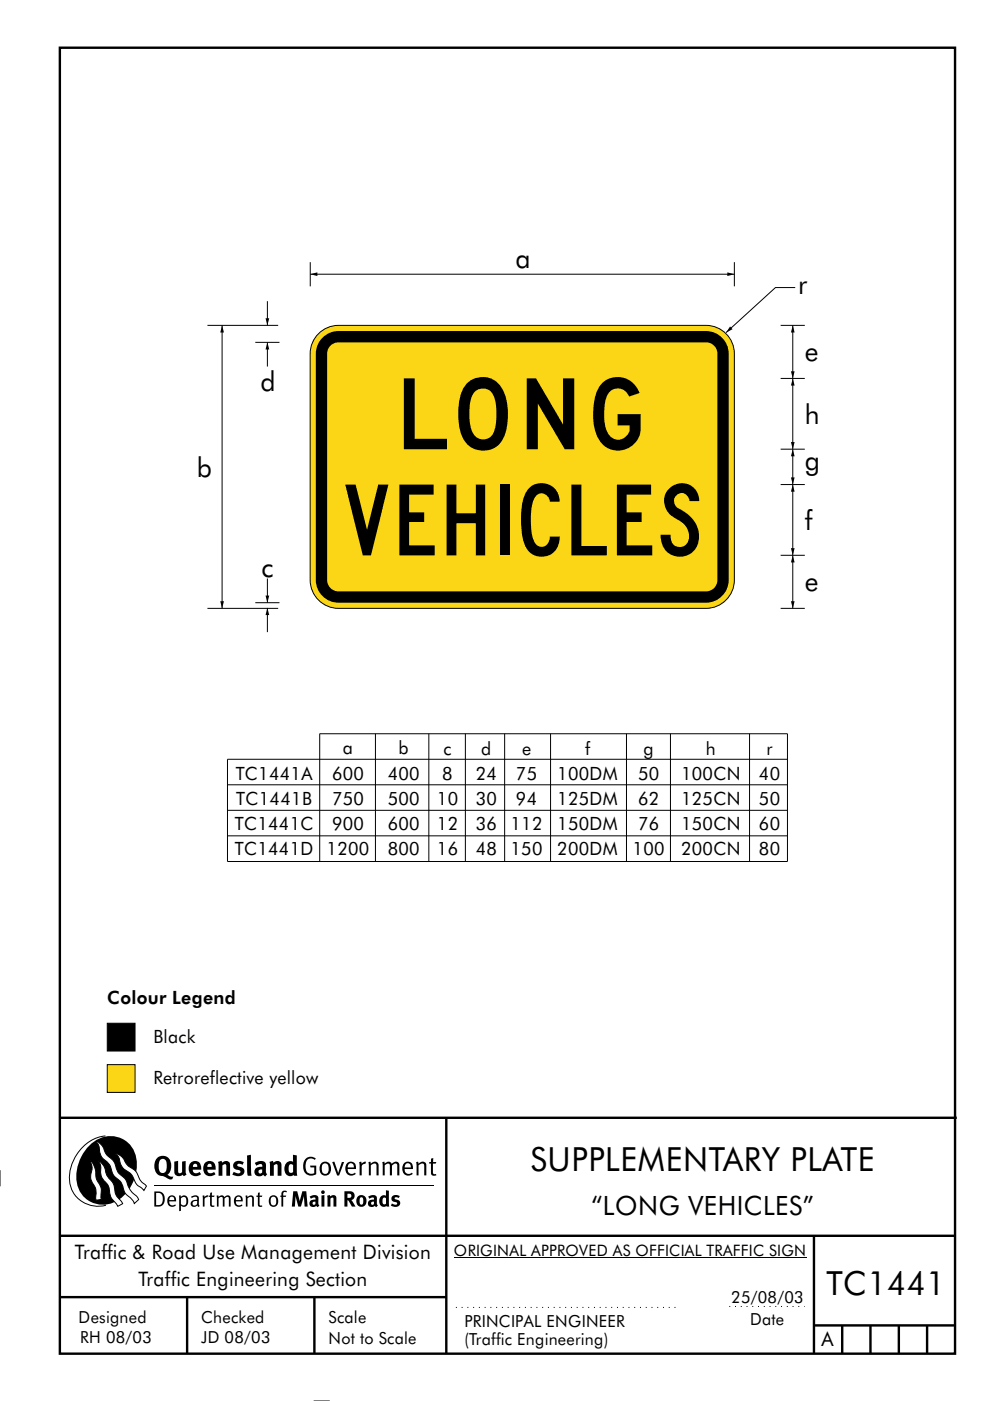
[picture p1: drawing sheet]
<svg xmlns="http://www.w3.org/2000/svg" width="210mm" height="297mm" viewBox="0 0 210 297" stroke-linecap="round" stroke-linejoin="round" font-family="sans-serif">
<g fill="none" stroke="#000" stroke-width=".51">
<path d="M12.7 10.1h189.9v276.9h-189.9zM12.7 237h190.3M94.7 236.9v50.1M12.7 262h190M12.7 275h82M39.7 275v12M66.7 275v12M172.7 262v25M172.7 281h30M178.7 281v6M184.7 281v6M190.7 281v6"/>
<path d="M196.7 281v6"/>
</g>
<path d="M154.7 277h16" fill="none" stroke="#000" stroke-width=".21" stroke-dasharray=".2 1" stroke-linecap="butt"/>
<path d="M22.8 225.7h5.8v5.9h-5.8z" fill-rule="evenodd" fill="#fad617" stroke="#000" stroke-width=".21"/>
<path d="M22.8 216.9h5.8v5.9h-5.8z" fill-rule="evenodd" fill="#000" stroke="#000" stroke-width=".21"/>
<path d="M96.7 277.2h47.3" fill="none" stroke="#000" stroke-width=".21" stroke-dasharray=".2 1" stroke-linecap="butt"/>
<path d="M22.4 240.8a9 9 0 0 0-7.4 10.9 6.2 6.2 0 0 0 7.5 3.8M32.7 251.4h59.4M96.3 266.7h74.7" fill="none" stroke="#000" stroke-width=".21"/>
<g fill="#000">
<path d="M19.1 242.7a5.7 5.7 0 0 1 6.5-1.4 5.7 5.7 0 0 1 3.4 5.7 8.6 8.6 0 0 1-6.2 8.3 5.7 5.7 0 0 1-6.5-7 9.9 9.9 0 0 1 2.8-5.6z" fill-rule="evenodd"/>
<path d="M37 246.3l.8-.2v2a.46 .46 0 0 0 .2 .6 .46 .46 0 0 0 .6-.2v-2.2l.8-.2v2.4l.2 .5-.6 .4-.2-.3a1.03 1.03 0 0 1-1.2 .2 1.03 1.03 0 0 1-.6-1z" fill-rule="evenodd"/>
<path d="M40.4 246.6a1.64 1.64 0 0 0 0 2.3 1.64 1.64 0 0 0 2.3 .1l-.4-.5a.78 .78 0 0 1-.9 .3 .78 .78 0 0 1-.5-.8h1.8a1.37 1.37 0 0 0-.6-1.6 1.37 1.37 0 0 0-1.7 .2zM41.1 246.9a.48 .48 0 0 1 .6-.1 .48 .48 0 0 1 .2 .6h-1z" fill-rule="evenodd"/>
<path d="M43.5 246.6a1.65 1.65 0 0 0-.2 2 1.65 1.65 0 0 0 1.9 .7l.5-.3-.3-.5a.78 .78 0 0 1-.9 .3 .78 .78 0 0 1-.5-.8h1.8a1.37 1.37 0 0 0-.6-1.6 1.37 1.37 0 0 0-1.7 .2zM44.1 246.9a.48 .48 0 0 1 .6-.1 .48 .48 0 0 1 .2 .6h-.9z" fill-rule="evenodd"/>
<path d="M46.3 246.3l.7-.2 .1 .4a.95 .95 0 0 1 1-.3 .95 .95 0 0 1 .7 .8v2.3h-.8v-2.3l-.3-.2-.5 .3v2.2h-.8z" fill-rule="evenodd"/>
<path d="M49.7 246.5a1.73 1.73 0 0 1 2-.1l-.2 .6-.6-.2a.42 .42 0 0 0-.6 .2l.2 .3a1.23 1.23 0 0 1 1.4 1 1.47 1.47 0 0 1-2.3 .9l-.3-.2 .3-.6 .7 .4a.47 .47 0 0 0 .7-.4 .87 .87 0 0 0-1-.5l-.4-.2-.1-.4z" fill-rule="evenodd"/>
<path d="M52.4 245l.8-.2 .2 4.5h-.8l-.1-.2z" fill-rule="evenodd"/>
<path d="M54.1 246.6l.3 .6 .3-.2a.62 .62 0 0 1 .9 0l.1 .4a1.21 1.21 0 0 0-1.4 .3 1.21 1.21 0 0 0-.1 1.3 1.19 1.19 0 0 0 1.6 .1l.5 .3 .4-.4-.3-.4v-1.4a.96 .96 0 0 0-1.3-1zM55 248l.6-.1v.7a.43 .43 0 0 1-.6 .1 .43 .43 0 0 1 0-.7z" fill-rule="evenodd"/>
<path d="M57.2 246.3l.7-.2 .1 .4a.95 .95 0 0 1 1-.3 .95 .95 0 0 1 .7 .8v2.3h-.8v-2.3l-.2-.2-.6 .3v2.2h-.8z" fill-rule="evenodd"/>
<path d="M62.2 244.8v1.5a1.29 1.29 0 0 0-1.4 .2 1.29 1.29 0 0 0-.5 1.3 1.24 1.24 0 0 0 .6 1.4 1.24 1.24 0 0 0 1.4-.1l.1 .2h.7l-.1-4.3zM61.5 246.9l.4-.1 .3 .2v1.5l-.3 .1a.48 .48 0 0 1-.6-.4 1.52 1.52 0 0 1 .2-1.3z" fill-rule="evenodd"/>
<path d="M64.9 245.6a1.61 1.61 0 0 1 2.1 0l-.2 .3a1.17 1.17 0 0 0-1.4-.2 1.17 1.17 0 0 0-.6 1.3 1.42 1.42 0 0 0 1.2 1.9l.7-.2v-1.2h-.8l-.1-.4h1.3v1.9a1.82 1.82 0 0 1-2.2-.1 1.82 1.82 0 0 1-.6-2.1l.2-.7z" fill-rule="evenodd"/>
<path d="M68.2 246.5a1.77 1.77 0 0 0 .4 2.7 1.39 1.39 0 0 0 1.4-.5 1.39 1.39 0 0 0 .2-1.5 1.19 1.19 0 0 0-2-.7zM68.5 246.8a.83 .83 0 0 1 1 .1 .83 .83 0 0 1 .2 1 .75 .75 0 0 1-.6 1 .75 .75 0 0 1-.8-.8v-.9z" fill-rule="evenodd"/>
<path d="M70.5 246.4l.4-.1 .8 2.4 .8-2.3h.5l-1.1 2.8h-.4z" fill-rule="evenodd"/>
<path d="M73.6 246.7a1.74 1.74 0 0 0 .5 2.5h.9l.5-.3-.2-.3a.89 .89 0 0 1-1.1 .2 .89 .89 0 0 1-.4-.9h1.7a1.15 1.15 0 0 0-.4-1.4 1.15 1.15 0 0 0-1.5 .2zM74 246.9a.67 .67 0 0 1 .8-.2 .67 .67 0 0 1 .3 .8h-1.3z" fill-rule="evenodd"/>
<path d="M76.2 246.4l.4-.1 .1 .4 .5-.4h.5l-.2 .5a.61 .61 0 0 0-.8 .6v1.8h-.4z" fill-rule="evenodd"/>
<path d="M78.1 246.4l.5-.1 .1 .4a.89 .89 0 0 1 .9-.4 .89 .89 0 0 1 .7 .7v2.2h-.4v-2.2l-.1-.2-.3-.1-.8 .4v2.1h-.4z" fill-rule="evenodd"/>
<path d="M81.1 246.4l.4-.1 .1 .4a.83 .83 0 0 1 .8-.4 .83 .83 0 0 1 .7 .5 .86 .86 0 0 1 .9-.5 .86 .86 0 0 1 .7 .7v2.2h-.4l-.1-2.3a.5 .5 0 0 0-.8 0l-.2 .2v2.1h-.5v-2.2l-.4-.3-.7 .4v2.1h-.4z" fill-rule="evenodd"/>
<path d="M85.7 246.7a1.74 1.74 0 0 0 .5 2.5h.9l.5-.3-.2-.3a.89 .89 0 0 1-1.1 .2 .89 .89 0 0 1-.4-.9h1.7a1.15 1.15 0 0 0-.5-1.4 1.15 1.15 0 0 0-1.4 .2zM86 246.9a.67 .67 0 0 1 .9-.2 .67 .67 0 0 1 .3 .8h-1.3z" fill-rule="evenodd"/>
<path d="M88.3 246.4l.4-.1 .1 .4a.89 .89 0 0 1 .9-.4 .89 .89 0 0 1 .8 .7v2.2h-.5v-2.2l-.1-.2-.3-.1-.8 .4v2.1h-.4z" fill-rule="evenodd"/>
<path d="M91.5 245.6l.4-.1v.9h.7l-.2 .3h-.5v2.1l.1 .1h.5l.1 .3a.71 .71 0 0 1-1.2-.6v-1.9h-.3v-.3h.3z" fill-rule="evenodd"/>
</g>
<path d="M24.5 244.5a3.1 3.1 0 0 1 2.3 2.2l.7 .7a3.2 3.2 0 0 1 2 2.4l.4 .6 1.2 1.1-.6 .9-.2-.3a3.5 3.5 0 0 1-1.9-2.1 3.8 3.8 0 0 0-2.1-2.1 3.5 3.5 0 0 1-1-2.3zM20.4 241.9a3.4 3.4 0 0 1 1.9 2.5l.7 .8a3.3 3.3 0 0 1 1.7 2.6 4.4 4.4 0 0 0 1.7 2l.3 .3a6.1 6.1 0 0 0 2.5 3.7l.2 .5-.9 .9a6.1 6.1 0 0 0-1.9-2.2l-.4-.8a3.6 3.6 0 0 0-1.9-2.8l-.6-1a3.6 3.6 0 0 0-1.9-2.8 3.7 3.7 0 0 1-.8-2.4zM21 246.1a3.4 3.4 0 0 1 1.5 2.8l.6 .9a3.8 3.8 0 0 1 1.4 3.1l.3 .7 1.2 1.6-1 .6-.5-.8a3.2 3.2 0 0 1-1.3-2.8 4.3 4.3 0 0 0-1.4-2.2 4.7 4.7 0 0 1-.5-2.9zM19.2 246.1a5.1 5.1 0 0 1 1.2 3.7l.3 .7a3.1 3.1 0 0 1 .7 3l.1 .8-1.1 .2-.1-.8a3.5 3.5 0 0 0-.9-3.2 3.6 3.6 0 0 1 .1-2.6z" fill-rule="evenodd" fill="#fff" stroke="#000" stroke-width=".21"/>
<g fill="#000">
<path d="M33.1 252.9v2.6a1.12 1.12 0 0 0 1.2-.3 1.12 1.12 0 0 0 .2-1.2l-.1-.5-.3-.4zM32.7 252.6h1.1a1.67 1.67 0 0 1 1.2 1.7 1.67 1.67 0 0 1-1.3 1.5h-1zM36.1 253.9l-.2 .5h1.1a.55 .55 0 0 0-.3-.6 .55 .55 0 0 0-.6 .1zM35.8 253.8a.95 .95 0 0 1 1.2-.2 .95 .95 0 0 1 .4 1.1h-1.5a.72 .72 0 0 0 .4 .8 .72 .72 0 0 0 .9-.2l.1 .3a1.15 1.15 0 0 1-1.5 0 1.15 1.15 0 0 1-.2-1.5zM38.4 254.1v1.2a.7 .7 0 0 0 .9 .1 .7 .7 0 0 0 .2-.9 .61 .61 0 0 0-.4-.7 .61 .61 0 0 0-.7 .3zM38 253.5l.3-.1 .1 .4a.95 .95 0 0 1 1.2-.2 .95 .95 0 0 1 .3 1.2 .92 .92 0 0 1-.5 1 .92 .92 0 0 1-1-.2v1.1l-.4 .1zM40.9 254.8a.5 .5 0 0 0 .2 .8 .5 .5 0 0 0 .7-.4v-.6zM40.5 253.7a1 1 0 0 1 1.7 .3v1.4l.2 .2-.2 .3-.3-.3a.78 .78 0 0 1-1.4-.1 .78 .78 0 0 1 .8-1.1h.5a.58 .58 0 0 0-.3-.7 .58 .58 0 0 0-.7 .3zM43 253.5l.3-.1 .1 .4 .3-.3 .5-.1-.2 .4a.52 .52 0 0 0-.6 .6v1.4h-.4zM44.6 252.9l.4-.1-.1 .7h.6l-.1 .3h-.5v1.5a.35 .35 0 0 0 .6 .3v.2a.57 .57 0 0 1-.6 .1 .57 .57 0 0 1-.3-.5v-1.6h-.3v-.3h.3zM45.9 253.5l.4-.1 .1 .4 .2-.2a.64 .64 0 0 1 1 .2 .7 .7 0 0 1 .8-.4 .7 .7 0 0 1 .5 .7v1.7h-.3v-1.7l-.3-.3-.7 .3v1.7h-.3v-1.6a.38 .38 0 0 0-.3-.5 .38 .38 0 0 0-.5 .2l-.1 .2v1.7h-.4zM50.2 253.9l-.2 .5h1.1a.55 .55 0 0 0-.2-.6 .55 .55 0 0 0-.7 .1zM49.9 253.8a.95 .95 0 0 1 1.2-.2 .95 .95 0 0 1 .4 1.1h-1.5a.72 .72 0 0 0 .4 .8 .72 .72 0 0 0 .9-.2l.1 .3a1.15 1.15 0 0 1-1.5 0 1.15 1.15 0 0 1-.2-1.5zM52.1 253.5l.3-.1 .1 .4a.72 .72 0 0 1 .8-.4 .72 .72 0 0 1 .6 .7v1.7h-.4v-1.6a.45 .45 0 0 0-.3-.5 .45 .45 0 0 0-.5 .3l-.2 .1v1.7h-.3zM54.7 252.9l.4-.1v.7h.6l-.1 .3h-.5v1.5a.35 .35 0 0 0 .5 .3v.2a.57 .57 0 0 1-.6 .1 .57 .57 0 0 1-.3-.5v-1.6h-.3v-.3h.3zM57.6 253.9l-.2 .7a.65 .65 0 0 0 .3 .8 .65 .65 0 0 0 .8-.2l.1-.1a.93 .93 0 0 0-.7-1.4zM57.3 253.7a1.12 1.12 0 0 1 1.4 .1 1.12 1.12 0 0 1 .3 1.4 1.01 1.01 0 0 1-1.3 .6 1.01 1.01 0 0 1-.7-1.2zM59.9 252.6l.5-.2 .5 .2-.1 .2-.4-.1-.3 .2v.6h.6l-.1 .3h-.5v2h-.4v-2h-.2v-.3h.2zM62.2 252.6l-.3 3.2h.7l.1-2.3 .6 2.3h.6l.6-2.3 .1 2.3h.7l-.3-3.2h-.9l-.5 2.1-.5-2.1zM65.7 253.7l.3 .5a.51 .51 0 0 1 .5-.4 .51 .51 0 0 1 .4 .4v.1a.88 .88 0 0 0-1.1 .4 .88 .88 0 0 0 .2 1.1 .9 .9 0 0 0 1.1-.2l.3 .3 .4-.3-.2-.3v-1.1a.87 .87 0 0 0-.5-.8 .87 .87 0 0 0-1 .1zM66.4 254.8h.5v.5l-.1 .1h-.3l-.2-.1zM68.2 253.5v2.3h.6v-2.4zM68.1 252.8a.4 .4 0 0 0 .8 0 .4 .4 0 0 0-.8 0zM69.4 253.5l.1 2.3h.6v-1.7a.33 .33 0 0 1 .4-.2 .33 .33 0 0 1 .3 .4v1.5h.6v-1.7a.75 .75 0 0 0-.6-.7 .75 .75 0 0 0-.8 .3v-.3zM73.1 252.6v3.2h.6v-1.3l.3 .2 .7 1.1h.7l-.9-1.4a.94 .94 0 0 0 .7-1 .94 .94 0 0 0-.9-.8zM73.7 253.1a.51 .51 0 0 1 .8 .1 .51 .51 0 0 1-.2 .7l-.6 .1zM75.9 253.7a1.19 1.19 0 0 0-.1 1.7 1.19 1.19 0 0 0 1.8 0 1.19 1.19 0 0 0-.1-1.6 1.19 1.19 0 0 0-1.6-.1zM76.5 253.9l.2-.1a.99 .99 0 0 1 0 1.6 1.06 1.06 0 0 1-.2-1.5zM78.1 253.7l.3 .5a.51 .51 0 0 1 .5-.4 .51 .51 0 0 1 .5 .4v.1a.88 .88 0 0 0-1.2 .4 .88 .88 0 0 0 .2 1.1 .9 .9 0 0 0 1.1-.2l.3 .3 .4-.3-.2-.3v-1.1a.87 .87 0 0 0-.5-.8 .87 .87 0 0 0-1 .1zM78.9 254.8h.4v.5l-.1 .1h-.3l-.1-.1zM81.9 252.4v1.1a1.2 1.2 0 0 0-1.4 .6 1.2 1.2 0 0 0 .2 1.4l.5 .4 .8-.2v.1h.6l-.1-3.3zM81.4 253.9l.5 .2-.1 1.2a.46 .46 0 0 1-.5-.1 .46 .46 0 0 1-.1-.5zM83.3 253.6a.79 .79 0 0 0-.1 .9 .79 .79 0 0 0 .9 .4 .33 .33 0 0 1 0 .5 .33 .33 0 0 1-.5 0l-.4-.2-.3 .4a1.15 1.15 0 0 0 1.2 .3 1.15 1.15 0 0 0 .8-1 1.49 1.49 0 0 0-1.2-.8 .4 .4 0 0 1 .3-.3 .4 .4 0 0 1 .4 .1l.2 .1 .2-.4a1.47 1.47 0 0 0-1.5 0z" fill-rule="evenodd"/>
<path d="M33.4 245.5a2.51 2.51 0 0 0 .4 3.7l.8 .1a2.78 2.78 0 0 0 2 .7l.2-.5h-.6l-.7-.4a2.56 2.56 0 0 0 0-3.8 1.83 1.83 0 0 0-2.1 .2zM34 245.9a.87 .87 0 0 1 1 0 .87 .87 0 0 1 .4 .9v.4a1.17 1.17 0 0 1-.9 1.5l-.3-.1a2.38 2.38 0 0 1-.2-2.7z" fill-rule="evenodd"/>
</g>
<g fill="none" stroke="#000" stroke-width=".21">
<path d="M79.7 155.6v27M91 155.6v27M98.7 155.6v27M107.1 155.6v27M116.8 155.6v27M132.9 155.6v27M142.2 155.6v27M159 155.6v27M48.3 177.2h118.8M48.3 171.8h118.8M48.3 166.4h118.8M167.1 161h-118.8v21.7h118.8v-27.1h-99.3v27"/>
<path d="M0 248.1v3.4M66.5 297h3.5"/>
</g>
<path d="M67.6 70.8a6 6 0 0 1 4.2-1.8h78a6 6 0 0 1 6 6v48a6 6 0 0 1-6 6h-78a6 6 0 0 1-6-6v-48a6 6 0 0 1 1.8-4.2z" fill-rule="evenodd" fill="#fad617" stroke="#000" stroke-width=".21"/>
<path d="M168.7 61h-4.2l-10.5 9.5" fill="none" stroke="#000" stroke-width=".21"/>
<g fill="#000">
<path d="M68.7 71.3a4.8 4.8 0 0 1 3.1-1.1h78a4.8 4.8 0 0 1 4.8 4.8v48a4.8 4.8 0 0 1-4.8 4.8h-78a4.8 4.8 0 0 1-4.8-4.8v-48a4.8 4.8 0 0 1 1.7-3.7z" fill-rule="evenodd"/>
<path d="M154.9 69.2l.5 .6-1.4 .7z" fill-rule="evenodd"/>
</g>
<path d="M69.9 73.5a2.41 2.41 0 0 1 1.9-.9h78a2.42 2.42 0 0 1 2.4 2.4v48a2.42 2.42 0 0 1-2.4 2.4h-78a2.42 2.42 0 0 1-2.4-2.4v-48l.1-.6z" fill-rule="evenodd" fill="#fad617"/>
<g fill="none" stroke="#000" stroke-width=".21">
<path d="M65.8 58.1h90M65.8 55.6v5.1M155.8 55.6v5.1M44 69h15M47.1 69v60M54.2 72.6h5.1M56.7 63.9v5.1M56.7 72.6v5.1M165.6 69h5.2M168.2 69v60M165.6 80.2h5.2M165.6 95.2h5.2"/>
<path d="M165.6 102.7h5.2M165.6 117.7h5.2M44 129h15M54.2 127.8h5.1M56.7 122.7v5.1M56.7 128.9v5.1M165.6 129h5.2"/>
</g>
<g fill="#000">
<path d="M65.8 58.1l1.5-.4v.8z" fill-rule="evenodd"/>
<path d="M154.3 57.7l1.5 .4-1.5 .4 1.5-.4-1.5 .4z" fill-rule="evenodd"/>
<path d="M47.1 69l.4 1.5h-.8l.4-1.5 .4 1.5z" fill-rule="evenodd"/>
<path d="M56.7 72.6l.4 1.5h-.8z" fill-rule="evenodd"/>
<path d="M56.3 67.5h.8l-.4 1.5z" fill-rule="evenodd"/>
<path d="M168.2 69l.4 1.5h-.8l.4-1.5 .4 1.5z" fill-rule="evenodd"/>
<path d="M167.8 78.7h.8l-.4 1.5 .4-1.5-.4 1.5z" fill-rule="evenodd"/>
<path d="M168.2 95.2l.4 1.5h-.8l.4-1.5 .4 1.5z" fill-rule="evenodd"/>
<path d="M168.2 80.2l.4 1.5h-.8l.4-1.5 .4 1.5z" fill-rule="evenodd"/>
<path d="M167.8 93.7h.8l-.4 1.5 .4-1.5-.4 1.5z" fill-rule="evenodd"/>
<path d="M168.2 117.7l.4 1.5h-.8l.4-1.5 .4 1.5z" fill-rule="evenodd"/>
<path d="M167.8 101.2h.8l-.4 1.5 .4-1.5-.4 1.5z" fill-rule="evenodd"/>
<path d="M168.2 102.7l.4 1.5h-.8l.4-1.5 .4 1.5z" fill-rule="evenodd"/>
<path d="M167.8 116.2h.8l-.4 1.5 .4-1.5-.4 1.5z" fill-rule="evenodd"/>
<path d="M46.7 127.5h.8l-.4 1.5 .4-1.5-.4 1.5z" fill-rule="evenodd"/>
<path d="M56.7 128.9l.4 1.5h-.8z" fill-rule="evenodd"/>
<path d="M56.3 126.3h.8l-.4 1.5z" fill-rule="evenodd"/>
<path d="M167.8 127.5h.8l-.4 1.5 .4-1.5-.4 1.5z" fill-rule="evenodd"/>
</g>
<g font-size="15">
<text x="85.7" y="95.2">LONG</text>
<text x="73.3" y="117.7">VEHICLES</text>
</g>
<g font-size="7.1">
<text x="112.6" y="248.4">SUPPLEMENTARY PLATE</text>
<text x="175.3" y="274.5">TC1441</text>
</g>
<g font-size="5.8">
<text x="109.4" y="56.9">a</text>
<text x="169.4" y="62.3">r</text>
<text x="170.7" y="76.6">e</text>
<text x="55.3" y="82.9">d</text>
<text x="170.7" y="89.9">h</text>
<text x="41.8" y="101.1">b</text>
<text x="170.7" y="99.7">g</text>
<text x="170.7" y="112.5">f</text>
<text x="55.5" y="122.2">c</text>
<text x="170.7" y="125.3">e</text>
</g>
<text font-size="5.6" x="125.5" y="257.6">“LONG VEHICLES”</text>
<g font-size="4.2">
<text x="15.9" y="267">Traffic &amp; Road Use Management Division</text>
<text x="29.4" y="272.6">Traffic Engineering Section</text>
<text x="174.3" y="285.4">A</text>
</g>
<g font-size="3.9">
<text x="72.8" y="159.9">a</text>
<text x="84.6" y="159.9">b</text>
<text x="94.1" y="160">c</text>
<text x="102.1" y="160">d</text>
<text x="110.8" y="160">e</text>
<text x="124.1" y="160">f</text>
<text x="136.6" y="160">g</text>
<text x="149.8" y="160">h</text>
<text x="162.6" y="160">r</text>
<text x="50" y="165.3">TC1441A</text>
<text x="70.4" y="165.3">600</text>
<text x="82.3" y="165.3">400</text>
<text x="93.8" y="165.3">8</text>
<text x="100.9" y="165.3">24</text>
<text x="109.5" y="165.3">75</text>
<text x="118.2" y="165.3">100DM</text>
<text x="135.4" y="165.3">50</text>
<text x="144.5" y="165.3">100CN</text>
<text x="161" y="165.3">40</text>
<text x="50.1" y="170.6">TC1441B</text>
<text x="70.4" y="170.6">750</text>
<text x="82.3" y="170.6">500</text>
<text x="92.7" y="170.7">10</text>
<text x="100.9" y="170.7">30</text>
<text x="109.5" y="170.7">94</text>
<text x="118.2" y="170.7">125DM</text>
<text x="135.4" y="170.7">62</text>
<text x="144.5" y="170.7">125CN</text>
<text x="161" y="170.7">50</text>
<text x="49.8" y="176">TC1441C</text>
<text x="70.4" y="176">900</text>
<text x="82.3" y="176">600</text>
<text x="92.7" y="176">12</text>
<text x="100.9" y="176">36</text>
<text x="108.3" y="176">112</text>
<text x="118.2" y="176">150DM</text>
<text x="135.4" y="176">76</text>
<text x="144.5" y="176">150CN</text>
<text x="161" y="176">60</text>
<text x="49.8" y="181.3">TC1441D</text>
<text x="69.3" y="181.3">1200</text>
<text x="82.3" y="181.3">800</text>
<text x="92.7" y="181.4">16</text>
<text x="100.9" y="181.4">48</text>
<text x="108.3" y="181.4">150</text>
<text x="118.2" y="181.4">200DM</text>
<text x="134.2" y="181.4">100</text>
<text x="144.5" y="181.4">200CN</text>
<text x="161" y="181.4">80</text>
<text x="22.8" y="212.8">Colour Legend</text>
<text x="32.5" y="221.1">Black</text>
<text x="32.5" y="229.9">Retroreflective yellow</text>
</g>
<g font-size="3.5">
<text x="16.7" y="280.5">Designed</text>
<text x="42.7" y="280.5">Checked</text>
<text x="69.7" y="280.5">Scale</text>
<text x="98.5" y="281.4">PRINCIPAL ENGINEER</text>
<text x="155.2" y="276.3">25/08/03</text>
<text x="159.1" y="281">Date</text>
<text x="17" y="284.8">RH 08/03</text>
<text x="42.7" y="284.8">JD 08/03</text>
<text x="69.7" y="285">Not to Scale</text>
<text x="98.5" y="285.1">(Traffic Engineering)</text>
</g>
<text font-size="3.4" x="96.3" y="266.3">ORIGINAL APPROVED AS OFFICIAL TRAFFIC SIGN</text>
</svg>
